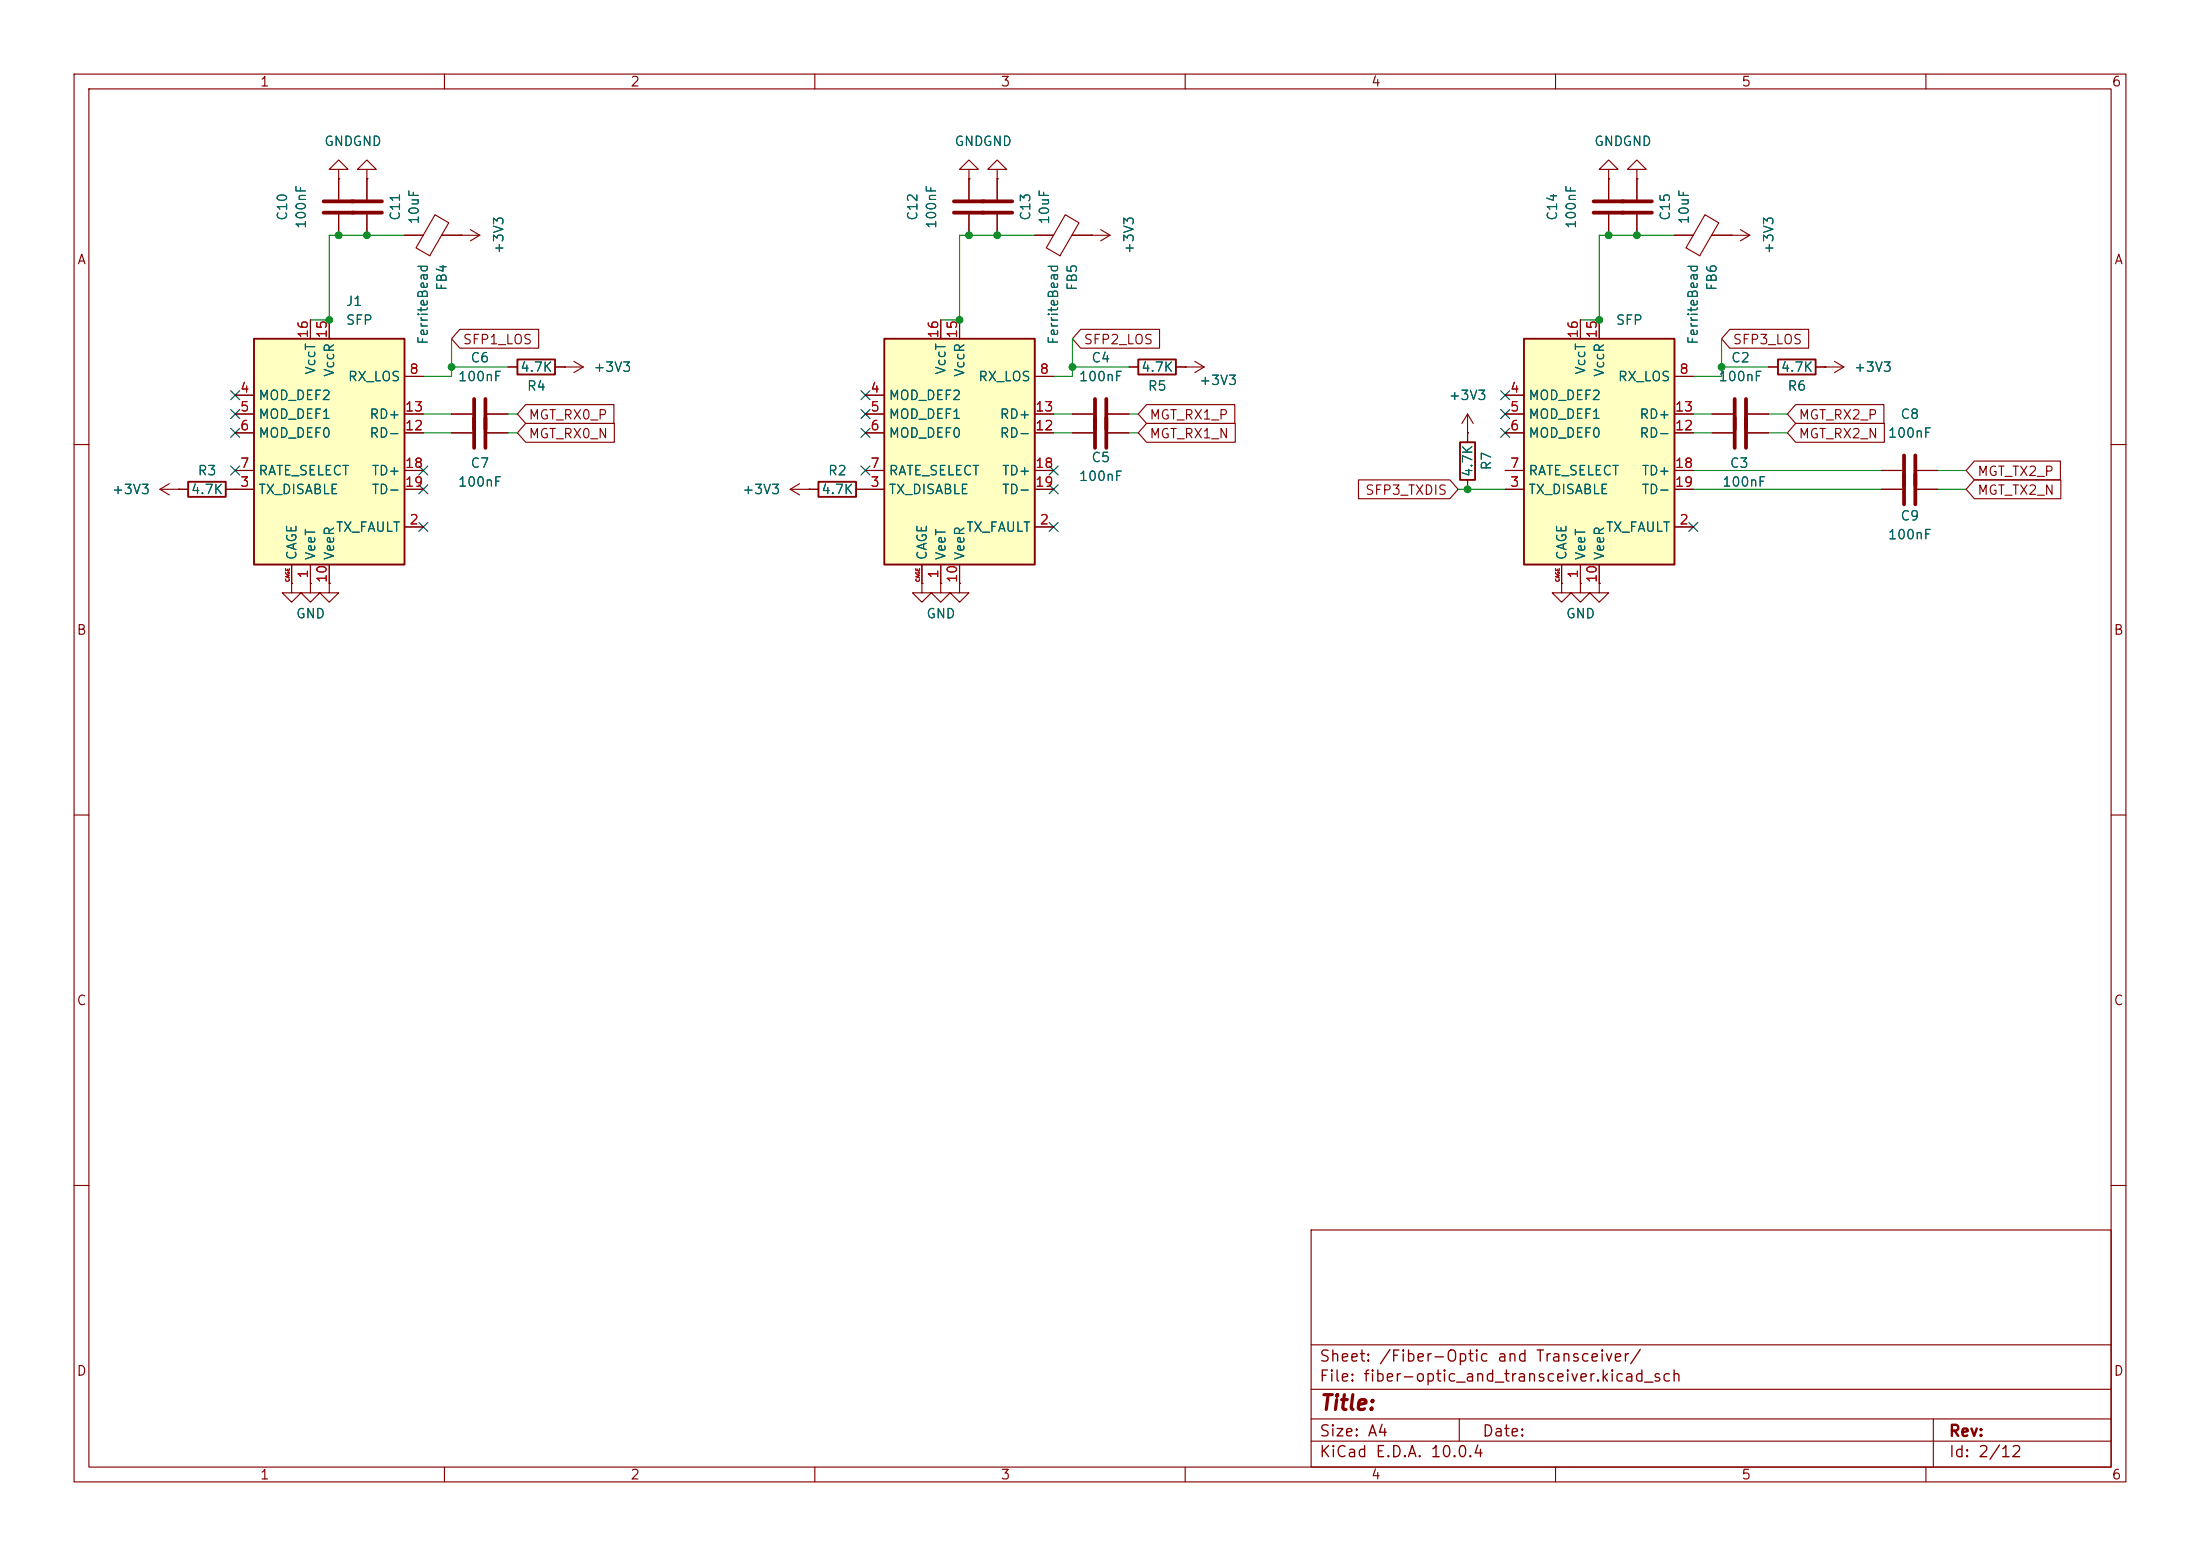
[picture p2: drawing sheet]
<svg xmlns="http://www.w3.org/2000/svg" width="297mm" height="210mm" viewBox="0 0 297 210" stroke-linecap="round" stroke-linejoin="round" font-family="sans-serif">
<g fill="none" stroke="#840000" stroke-width=".15">
<path d="M10 10h277v190h-277zM12 12h273v186h-273zM60 10v2M110 10v2M160 10v2M210 10v2M260 10v2M62.2 31.8h.1M62.2 31.8h2.6M63.5 31l1.3 .8M64.8 31.8l-1.3 .7M10 60h2"/>
<path d="M210.8 78.7v1.3h1.3l-1.3 1.3-1.3-1.3h1.3M210.8 78.7h.1M215.9 78.7v1.3h1.3l-1.3 1.3-1.3-1.3h1.3M215.9 78.7h.1M285 60h2M10 110h2M285 110h2M10 160h2M177 166h108v32h-108zM285 160h2M60 198v2M110 198v2"/>
<path d="M160 198v2M177 194.5h108M177 191.5h108M177 187.5h108M177 181.5h108M197 191.5v3M210 198v2M260 198v2M261 191.5v6.5"/>
</g>
<path d="M205.7 45.7h20.4v30.5h-20.4z" fill="#ffffc2"/>
<path d="M205.7 45.7h20.4v30.5h-20.4z" fill="none" stroke="#840000" stroke-width=".25"/>
<g fill="none" stroke="#840000" stroke-width=".15">
<path d="M130.8 22.9h1.3l-1.3-1.3-1.3 1.3h1.3v1.2M130.8 24.1h.1M130.8 24.1v2.8M130.8 29v2.8M134.6 22.9h1.3l-1.3-1.3-1.3 1.3h1.3v1.2M134.6 24.1h.1M203.2 53.3h2.5M203.2 55.9h2.5M203.2 58.4h2.5M213.4 43.2v2.5M215.9 43.2v2.5M226.1 55.9h2.5"/>
<path d="M226.1 58.4h2.5M226.1 50.8h2.5M39.4 78.7v1.3h1.2l-1.2 1.3-1.3-1.3h1.3M39.4 78.7h.1M41.9 78.7v1.3h1.3l-1.3 1.3-1.3-1.3h1.3M41.9 78.7h.1M44.4 78.7v1.3h1.3l-1.3 1.3-1.2-1.3h1.2M44.4 78.7h.1M129.5 78.7v1.3h1.3l-1.3 1.3-1.2-1.3h1.2M129.5 78.7h.1M203.2 66h2.5M203.2 63.5h2.5"/>
<path d="M210.8 76.2v2.5M213.4 76.2v2.5M215.9 76.2v2.5M226.1 71.1h2.5M226.1 66h2.5M226.1 63.5h2.5"/>
</g>
<path d="M128.8 27.2h4M128.8 28.7h4" fill="none" stroke="#840000" stroke-width=".51"/>
<path d="M34.3 45.7h20.3v30.5h-20.3z" fill="#ffffc2"/>
<path d="M34.3 45.7h20.3v30.5h-20.3zM69.8 48.5h5.1v2h-5.1zM197.1 59.7h2v5.1h-2zM240 48.5h5.1v2h-5.1zM25.4 65h5.1v2.1h-5.1z" fill="none" stroke="#840000" stroke-width=".25"/>
<g fill="none" stroke="#840000" stroke-width=".15">
<path d="M45.7 22.9h1.3l-1.3-1.3-1.3 1.3h1.3v1.2M45.7 24.1h.1M45.7 24.1v2.8M45.7 29v2.8M49.5 22.9h1.3l-1.3-1.3-1.2 1.3h1.2v1.2M49.5 24.1h.1M49.5 24.1v2.8M49.5 29v2.8M54.6 31.8h2.5M58.7 29l1.9 1.1-2.6 4.4-1.8-1zM59.6 31.8h2.6M139.7 31.8h2.5"/>
<path d="M143.8 29l1.9 1.1-2.6 4.4-1.9-1zM144.7 31.8h5.2M147.3 31.8h.1M148.6 31l1.3 .8M149.9 31.8l-1.3 .7M217.2 22.9h1.2l-1.2-1.3-1.3 1.3h1.3v1.2M217.2 24.1h.1M217.2 24.1v2.8M217.2 29v2.8M221 22.9h1.2l-1.2-1.3-1.3 1.3h1.3v1.2M221 24.1h.1M221 24.1v2.8"/>
<path d="M221 29v2.8M31.7 53.3h2.6M31.7 55.9h2.6M31.7 58.4h2.6M41.9 43.2v2.5M44.4 43.2v2.5M54.6 55.9h2.5M54.6 58.4h2.5M54.6 50.8h2.5M61 55.9h2.8M61 58.4h2.8M65.8 55.9h2.8"/>
<path d="M65.8 58.4h2.8M68.6 49.5h1.2M74.9 49.5h3.8M76.2 49.5h.1M77.5 48.8l1.2 .7M78.7 49.5l-1.2 .8M144.8 58.4h2.8M149.6 58.4h2.8M160 49.5h.1M160 49.5h2.6M161.3 48.8l1.3 .7M162.6 49.5l-1.3 .8"/>
<path d="M198.1 58.4h.1M198.1 55.9v3.8M198.1 55.9l-.7 1.3M198.1 55.9l.8 1.3M231.1 55.9h2.8M236 55.9h2.8M238.8 49.5h1.2M245.1 49.5h1.3M24.1 66h1.3M30.5 66h3.8M31.7 63.5h2.6M39.4 76.2v2.5"/>
<path d="M41.9 76.2v2.5M44.4 76.2v2.5M54.6 71.1h2.5M54.6 66h2.5M54.6 63.5h2.5M127 78.7v1.3h1.3l-1.3 1.3-1.3-1.3h1.3M127 78.7h.1M198.1 64.8v1.2"/>
</g>
<path d="M43.7 27.2h7.9M43.7 28.7h7.9M215.1 27.2h7.9M215.1 28.7h7.9M64 53.8v6.7M65.5 53.8v6.7M147.8 56.4v4.1M149.4 56.4v4.1M234.2 53.8v4.1M235.7 53.8v4.1" fill="none" stroke="#840000" stroke-width=".51"/>
<path d="M119.4 45.7h20.3v30.5h-20.3z" fill="#ffffc2"/>
<path d="M119.4 45.7h20.3v30.5h-20.3zM153.7 48.5h5v2h-5zM110.5 65h5.1v2.1h-5.1z" fill="none" stroke="#840000" stroke-width=".25"/>
<g fill="none" stroke="#840000" stroke-width=".15">
<path d="M45.7 24.1h.1M45.7 24.1v2.8M45.7 29v2.8M49.5 24.1h.1M49.5 24.1v2.8M49.5 29v2.8M54.6 31.8h2.5M59.7 31.8h2.5M62.2 31.8h.1M130.8 24.1h.1M130.8 24.1v2.8M130.8 29v2.8"/>
<path d="M134.6 24.1h.1M134.6 24.1v2.8M134.6 29v2.8M139.7 31.8h2.5M144.8 31.8h2.5M147.3 31.8h.1M217.2 24.1h.1M217.2 24.1v2.8M217.2 29v2.8M221 24.1h.1M221 24.1v2.8M221 29v2.8"/>
<path d="M226.1 31.8h2.5M230.2 29l1.8 1.1-2.5 4.4-1.9-1zM231.1 31.8h5.1M233.7 31.8h.1M234.9 31l1.3 .8M236.2 31.8l-1.3 .7M31.7 53.3h2.6M31.7 55.9h2.6M31.7 58.4h2.6M41.9 43.2v2.5M44.4 43.2v2.5M54.6 55.9h2.5"/>
<path d="M54.6 58.4h2.5M54.6 50.8h2.5M61 55.9h2.8M61 58.4h2.8M62.1 44.4h10.6v2.6h-10.6l-1.1-1.3zM65.8 55.9h2.8M65.8 58.4h2.8M68.6 49.5h1.2M71 54.6h11.9v2.6h-11.9l-1.2-1.3zM71 57.1h11.9v2.6h-11.9l-1.2-1.3zM74.9 49.5h1.3M76.2 49.5h.1"/>
<path d="M116.8 53.3h2.6M116.8 55.9h2.6M116.8 58.4h2.6M127 43.2v2.5M129.5 43.2v2.5M139.7 55.9h2.5M139.7 58.4h2.5M139.7 50.8h2.5M144.8 55.9h2.8M144.8 58.4h2.8M145.9 44.4h10.6v2.6h-10.6l-1.1-1.3zM149.6 55.9h2.8"/>
<path d="M149.6 58.4h2.8M152.4 49.5h1.3M154.8 57.1h12v2.6h-12l-1.1-1.3zM154.8 54.6h11.9v2.6h-11.9l-1.1-1.3zM158.7 49.5h1.3M160 49.5h.1M198.1 58.4h.1M198.1 58.4v1.3M203.2 53.3h2.5M203.2 55.9h2.5M203.2 58.4h2.5M213.4 43.2v2.5"/>
<path d="M215.9 43.2v2.5M226.1 55.9h2.5M226.1 58.4h2.5M226.1 50.8h2.5M231.1 55.9h2.8M231.1 58.4h2.8M233.5 44.4h10.7v2.6h-10.7l-1.1-1.3zM236 55.9h2.8M236 58.4h2.8M238.8 49.5h1.2M242.4 57.1h12v2.6h-12l-1.1-1.3zM242.4 54.6h11.9v2.6h-11.9l-1.1-1.3z"/>
<path d="M245.1 49.5h3.8M246.4 49.5h.1M247.6 48.8l1.3 .7M248.9 49.5l-1.3 .8M21.6 66h3.8M21.6 66l1.3 .8M22.9 65.3l-1.3 .7M24.1 66h.1M30.5 66h3.8M31.7 63.5h2.6M39.4 78.7h.1M39.4 76.2v2.5"/>
<path d="M41.9 78.7h.1M41.9 76.2v2.5M44.4 78.7h.1M44.4 76.2v2.5M54.6 71.1h2.5M54.6 66h2.5M54.6 63.5h2.5M106.7 66h3.8M106.7 66l1.2 .8M107.9 65.3l-1.2 .7M109.2 66h.1M115.6 66h3.8"/>
<path d="M116.8 63.5h2.6M124.5 78.7v1.3h1.2l-1.2 1.3-1.3-1.3h1.3M124.5 78.7h.1M124.5 76.2v2.5M127 78.7h.1M127 76.2v2.5M129.5 78.7h.1M129.5 76.2v2.5M139.7 71.1h2.5M139.7 66h2.5M139.7 63.5h2.5M183.4 64.8h12.3l1.1 1.2-1.1 1.3h-12.3z"/>
<path d="M198.1 64.8v1.2M203.2 66h2.5M203.2 63.5h2.5M210.8 78.7h.1M210.8 76.2v2.5M213.4 78.7v1.3h1.2l-1.2 1.3-1.3-1.3h1.3M213.4 78.7h.1M213.4 76.2v2.5M215.9 78.7h.1M215.9 76.2v2.5M226.1 71.1h2.5M226.1 66h2.5"/>
<path d="M226.1 63.5h2.5M254 66h2.8M254 63.5h2.8M258.8 66h2.8M258.8 63.5h2.8M266.5 64.8h11.7v2.5h-11.7l-1.1-1.3zM266.5 62.2h11.7v2.6h-11.7l-1.1-1.3z"/>
</g>
<path d="M132.6 27.2h4.1M132.6 28.7h4.1M147.8 53.8v4.1M149.4 53.8v4.1M234.2 56.4v4.1M235.7 56.4v4.1M257 61.5v6.6M258.6 61.5v6.6" fill="none" stroke="#840000" stroke-width=".51"/>
<g fill="none" stroke="#009600" stroke-width=".15">
<path d="M54.6 31.8h-10.2v11.4h-2.5M139.7 31.8h-10.2v11.4h-2.5M226.1 31.8h-10.2v11.4h-2.5M57.1 55.9h3.9M57.1 58.4h3.9M61 45.7v5.1h-3.9M61 49.5h7.6M68.6 55.9h1.2M68.6 58.4h1.2M142.2 55.9h2.6M142.2 58.4h2.6M144.8 45.7v5.1h-2.6"/>
<path d="M144.8 49.5h7.6M152.4 55.9h1.3M152.4 58.4h1.3M228.6 55.9h2.5M228.6 58.4h2.5M232.4 45.7v5.1h-3.8M232.4 49.5h6.4M238.8 55.9h2.5M238.8 58.4h2.5M196.8 66h6.4M228.6 66h25.4M228.6 63.5h25.4"/>
<path d="M261.6 66h3.8M261.6 63.5h3.8"/>
</g>
<g fill="none" stroke="#000084" stroke-width=".15">
<path d="M31.1 57.8l1.3 1.2M31.1 52.7l1.3 1.2M31.1 55.3l1.3 1.2M32.4 57.8l-1.3 1.2M32.4 52.7l-1.3 1.2M32.4 55.3l-1.3 1.2M116.2 52.7l1.2 1.2M116.2 57.8l1.2 1.2M116.2 55.3l1.2 1.2M117.4 52.7l-1.2 1.2M117.4 57.8l-1.2 1.2M117.4 55.3l-1.2 1.2"/>
<path d="M202.6 55.3l1.2 1.2M202.6 57.8l1.2 1.2M202.6 52.7l1.2 1.2M203.8 55.3l-1.2 1.2M203.8 57.8l-1.2 1.2M203.8 52.7l-1.2 1.2M31.1 62.9l1.3 1.2M32.4 62.9l-1.3 1.2M56.5 62.9l1.3 1.2M56.5 65.4l1.3 1.2M56.5 70.5l1.3 1.2M57.8 62.9l-1.3 1.2"/>
<path d="M57.8 65.4l-1.3 1.2M57.8 70.5l-1.3 1.2M116.2 62.9l1.2 1.2M117.4 62.9l-1.2 1.2M141.6 65.4l1.2 1.2M141.6 62.9l1.2 1.2M141.6 70.5l1.2 1.2M142.8 65.4l-1.2 1.2M142.8 62.9l-1.2 1.2M142.8 70.5l-1.2 1.2M228 70.5l1.2 1.2M229.2 70.5l-1.2 1.2"/>
</g>
<g fill="#009600" stroke="#009600" stroke-width=".14">
<circle cx="45.7" cy="31.8" r=".46"/>
<circle cx="44.4" cy="43.2" r=".46"/>
<circle cx="61" cy="49.5" r=".46"/>
<circle cx="49.5" cy="31.8" r=".46"/>
<circle cx="198.1" cy="66" r=".46"/>
<circle cx="144.8" cy="49.5" r=".46"/>
<circle cx="130.8" cy="31.8" r=".46"/>
<circle cx="129.5" cy="43.2" r=".46"/>
<circle cx="134.6" cy="31.8" r=".46"/>
<circle cx="215.9" cy="43.2" r=".46"/>
<circle cx="232.4" cy="49.5" r=".46"/>
<circle cx="217.2" cy="31.8" r=".46"/>
<circle cx="221" cy="31.8" r=".46"/>
</g>
<text font-size="2" fill="#840000" x="178" y="190.8">Title:</text>
<g font-size="1.5" fill="#840000">
<text x="178" y="184.2">Sheet: /Fiber-Optic and Transceiver/</text>
<text x="178" y="186.9">File: fiber-optic_and_transceiver.kicad_sch</text>
<text x="178" y="197.1">KiCad E.D.A. 10.0.4</text>
<text x="178" y="194.3">Size: A4</text>
<text x="200" y="194.3">Date:</text>
<text x="263" y="194.3">Rev:</text>
<text x="263" y="197.1">Id: 2/12</text>
</g>
<g font-size="1.3" fill="#840000">
<text x="35" y="12">1</text>
<text x="85" y="12">2</text>
<text x="135" y="12">3</text>
<text x="185" y="12">4</text>
<text x="235" y="12">5</text>
<text x="285" y="12">6</text>
<text x="10.3" y="36">A</text>
<text x="285.3" y="36">A</text>
<text x="62.4" y="46.8">SFP1_LOS</text>
<text x="146.2" y="46.8">SFP2_LOS</text>
<text x="233.8" y="46.8">SFP3_LOS</text>
<text x="71.3" y="56.9">MGT_RX0_P</text>
<text x="71.3" y="59.5">MGT_RX0_N</text>
<text x="155.1" y="59.5">MGT_RX1_N</text>
<text x="155.1" y="56.9">MGT_RX1_P</text>
<text x="242.7" y="59.5">MGT_RX2_N</text>
<text x="242.7" y="56.9">MGT_RX2_P</text>
<text x="266.9" y="64.6">MGT_TX2_P</text>
<text x="184.2" y="67.1">SFP3_TXDIS</text>
<text x="266.9" y="67.1">MGT_TX2_N</text>
<text x="10.3" y="86">B</text>
<text x="285.3" y="86">B</text>
<text x="10.3" y="136">C</text>
<text x="285.3" y="136">C</text>
<text x="10.3" y="186">D</text>
<text x="285.3" y="186">D</text>
<text x="35" y="200">1</text>
<text x="85" y="200">2</text>
<text x="135" y="200">3</text>
<text x="185" y="200">4</text>
<text x="235" y="200">5</text>
<text x="285" y="200">6</text>
</g>
<g font-size="1.3" fill="#006464">
<text x="43.7" y="20">GNDGND</text>
<text x="128.8" y="20">GNDGND</text>
<text x="215.1" y="20">GNDGND</text>
<text x="39.1" y="29.9" transform="rotate(-90 39.1 29.9)">C10</text>
<text x="54.3" y="29.9" transform="rotate(-90 54.3 29.9)">C11</text>
<text x="124.2" y="29.9" transform="rotate(-90 124.2 29.9)">C12</text>
<text x="139.4" y="29.9" transform="rotate(-90 139.4 29.9)">C13</text>
<text x="210.5" y="29.9" transform="rotate(-90 210.5 29.9)">C14</text>
<text x="225.8" y="29.9" transform="rotate(-90 225.8 29.9)">C15</text>
<text x="41.6" y="31" transform="rotate(-90 41.6 31)">100nF</text>
<text x="56.9" y="30.4" transform="rotate(-90 56.9 30.4)">10uF</text>
<text x="68.3" y="34.4" transform="rotate(-90 68.3 34.4)">+3V3</text>
<text x="126.7" y="31" transform="rotate(-90 126.7 31)">100nF</text>
<text x="141.9" y="30.4" transform="rotate(-90 141.9 30.4)">10uF</text>
<text x="153.4" y="34.4" transform="rotate(-90 153.4 34.4)">+3V3</text>
<text x="213.1" y="31" transform="rotate(-90 213.1 31)">100nF</text>
<text x="228.3" y="30.4" transform="rotate(-90 228.3 30.4)">10uF</text>
<text x="239.7" y="34.4" transform="rotate(-90 239.7 34.4)">+3V3</text>
<text x="46.6" y="41.6">J1</text>
<text x="60.6" y="39.3" transform="rotate(-90 60.6 39.3)">FB4</text>
<text x="145.7" y="39.3" transform="rotate(-90 145.7 39.3)">FB5</text>
<text x="232.1" y="39.3" transform="rotate(-90 232.1 39.3)">FB6</text>
<text x="46.6" y="44.2">SFP</text>
<text x="58.1" y="46.6" transform="rotate(-90 58.1 46.6)">FerriteBead</text>
<text x="143.2" y="46.6" transform="rotate(-90 143.2 46.6)">FerriteBead</text>
<text x="218.1" y="44.2">SFP</text>
<text x="229.5" y="46.6" transform="rotate(-90 229.5 46.6)">FerriteBead</text>
<text x="42.9" y="50.7" transform="rotate(-90 42.9 50.7)">VccT</text>
<text x="45.4" y="51" transform="rotate(-90 45.4 51)">VccR</text>
<text x="46.9" y="51.8">RX_LOS</text>
<text x="61.7" y="51.8">100nF</text>
<text x="63.4" y="49.2">C6</text>
<text x="70.1" y="50.5">4.7K</text>
<text x="71" y="53">R4</text>
<text x="80" y="50.5">+3V3</text>
<text x="128" y="50.7" transform="rotate(-90 128 50.7)">VccT</text>
<text x="130.5" y="51" transform="rotate(-90 130.5 51)">VccR</text>
<text x="132" y="51.8">RX_LOS</text>
<text x="145.6" y="51.8">100nF</text>
<text x="147.2" y="49.2">C4</text>
<text x="154" y="50.5">4.7K</text>
<text x="154.9" y="53">R5</text>
<text x="161.8" y="52.3">+3V3</text>
<text x="214.3" y="50.7" transform="rotate(-90 214.3 50.7)">VccT</text>
<text x="216.9" y="51" transform="rotate(-90 216.9 51)">VccR</text>
<text x="218.3" y="51.8">RX_LOS</text>
<text x="231.9" y="51.8">100nF</text>
<text x="233.6" y="49.2">C2</text>
<text x="240.3" y="50.5">4.7K</text>
<text x="241.2" y="53">R6</text>
<text x="250.2" y="50.5">+3V3</text>
<text x="34.8" y="54.3">MOD_DEF2</text>
<text x="34.8" y="56.9">MOD_DEF1</text>
<text x="34.8" y="59.4">MOD_DEF0</text>
<text x="49.8" y="59.4">RD-</text>
<text x="49.8" y="56.9">RD+</text>
<text x="119.9" y="54.3">MOD_DEF2</text>
<text x="119.9" y="56.9">MOD_DEF1</text>
<text x="119.9" y="59.4">MOD_DEF0</text>
<text x="134.9" y="59.4">RD-</text>
<text x="134.9" y="56.9">RD+</text>
<text x="195.5" y="54.3">+3V3</text>
<text x="206.2" y="54.3">MOD_DEF2</text>
<text x="206.2" y="56.9">MOD_DEF1</text>
<text x="206.2" y="59.4">MOD_DEF0</text>
<text x="221.2" y="59.4">RD-</text>
<text x="221.2" y="56.9">RD+</text>
<text x="254.8" y="59.4">100nF</text>
<text x="256.5" y="56.9">C8</text>
<text x="26.6" y="64.5">R3</text>
<text x="34.8" y="64.5">RATE_SELECT</text>
<text x="50.1" y="64.5">TD+</text>
<text x="61.7" y="66">100nF</text>
<text x="63.4" y="63.5">C7</text>
<text x="111.7" y="64.5">R2</text>
<text x="119.9" y="64.5">RATE_SELECT</text>
<text x="135.2" y="64.5">TD+</text>
<text x="145.6" y="65.2">100nF</text>
<text x="147.2" y="62.7">C5</text>
<text x="199.1" y="64.5" transform="rotate(-90 199.1 64.5)">4.7K</text>
<text x="201.6" y="63.6" transform="rotate(-90 201.6 63.6)">R7</text>
<text x="206.2" y="64.5">RATE_SELECT</text>
<text x="221.5" y="64.5">TD+</text>
<text x="232.4" y="66">100nF</text>
<text x="233.4" y="63.5">C3</text>
<text x="15" y="67">+3V3</text>
<text x="25.7" y="67">4.7K</text>
<text x="34.8" y="67">TX_DISABLE</text>
<text x="50.1" y="67">TD-</text>
<text x="100.1" y="67">+3V3</text>
<text x="110.8" y="67">4.7K</text>
<text x="119.9" y="67">TX_DISABLE</text>
<text x="135.2" y="67">TD-</text>
<text x="206.2" y="67">TX_DISABLE</text>
<text x="221.5" y="67">TD-</text>
<text x="256.5" y="70.6">C9</text>
<text x="40.3" y="75.7" transform="rotate(-90 40.3 75.7)">CAGE</text>
<text x="42.9" y="75.7" transform="rotate(-90 42.9 75.7)">VeeT</text>
<text x="45.3" y="72.1">TX_FAULT</text>
<text x="45.4" y="75.7" transform="rotate(-90 45.4 75.7)">VeeR</text>
<text x="125.4" y="75.7" transform="rotate(-90 125.4 75.7)">CAGE</text>
<text x="128" y="75.7" transform="rotate(-90 128 75.7)">VeeT</text>
<text x="130.3" y="72.1">TX_FAULT</text>
<text x="130.5" y="75.7" transform="rotate(-90 130.5 75.7)">VeeR</text>
<text x="211.8" y="75.7" transform="rotate(-90 211.8 75.7)">CAGE</text>
<text x="214.3" y="75.7" transform="rotate(-90 214.3 75.7)">VeeT</text>
<text x="216.7" y="72.1">TX_FAULT</text>
<text x="216.9" y="75.7" transform="rotate(-90 216.9 75.7)">VeeR</text>
<text x="254.8" y="73.1">100nF</text>
<text x="39.9" y="83.8">GND</text>
<text x="125" y="83.8">GND</text>
<text x="211.3" y="83.8">GND</text>
</g>
<g font-size="1.3" fill="#a90000">
<text x="41.9" y="45.8" transform="rotate(-90 41.9 45.8)">16</text>
<text x="44.4" y="45.8" transform="rotate(-90 44.4 45.8)">15</text>
<text x="127" y="45.8" transform="rotate(-90 127 45.8)">16</text>
<text x="129.5" y="45.8" transform="rotate(-90 129.5 45.8)">15</text>
<text x="213.3" y="45.8" transform="rotate(-90 213.3 45.8)">16</text>
<text x="215.9" y="45.8" transform="rotate(-90 215.9 45.8)">15</text>
<text x="32.3" y="53.3">4</text>
<text x="55.2" y="50.8">8</text>
<text x="117.4" y="53.3">4</text>
<text x="140.3" y="50.8">8</text>
<text x="203.8" y="53.3">4</text>
<text x="226.6" y="50.8">8</text>
<text x="32.3" y="55.9">5</text>
<text x="32.3" y="58.4">6</text>
<text x="54.6" y="58.4">12</text>
<text x="54.6" y="55.9">13</text>
<text x="117.4" y="55.9">5</text>
<text x="117.4" y="58.4">6</text>
<text x="139.7" y="58.4">12</text>
<text x="139.7" y="55.9">13</text>
<text x="203.8" y="55.9">5</text>
<text x="203.8" y="58.4">6</text>
<text x="226" y="58.4">12</text>
<text x="226" y="55.9">13</text>
<text x="32.3" y="63.5">7</text>
<text x="54.6" y="63.5">18</text>
<text x="117.4" y="63.5">7</text>
<text x="139.7" y="63.5">18</text>
<text x="203.8" y="63.5">7</text>
<text x="226" y="63.5">18</text>
<text x="32.3" y="66">3</text>
<text x="54.6" y="66">19</text>
<text x="55.2" y="71.1">2</text>
<text x="117.4" y="66">3</text>
<text x="139.7" y="66">19</text>
<text x="140.3" y="71.1">2</text>
<text x="203.8" y="66">3</text>
<text x="226" y="66">19</text>
<text x="226.6" y="71.1">2</text>
<text x="41.9" y="78.2" transform="rotate(-90 41.9 78.2)">1</text>
<text x="44.4" y="78.8" transform="rotate(-90 44.4 78.8)">10</text>
<text x="127" y="78.2" transform="rotate(-90 127 78.2)">1</text>
<text x="129.5" y="78.8" transform="rotate(-90 129.5 78.8)">10</text>
<text x="213.3" y="78.2" transform="rotate(-90 213.3 78.2)">1</text>
<text x="215.9" y="78.8" transform="rotate(-90 215.9 78.8)">10</text>
</g>
<g font-size=".5" fill="#a90000">
<text x="39.2" y="78.6" transform="rotate(-90 39.2 78.6)">CAGE</text>
<text x="124.3" y="78.6" transform="rotate(-90 124.3 78.6)">CAGE</text>
<text x="210.7" y="78.6" transform="rotate(-90 210.7 78.6)">CAGE</text>
</g>
</svg>
